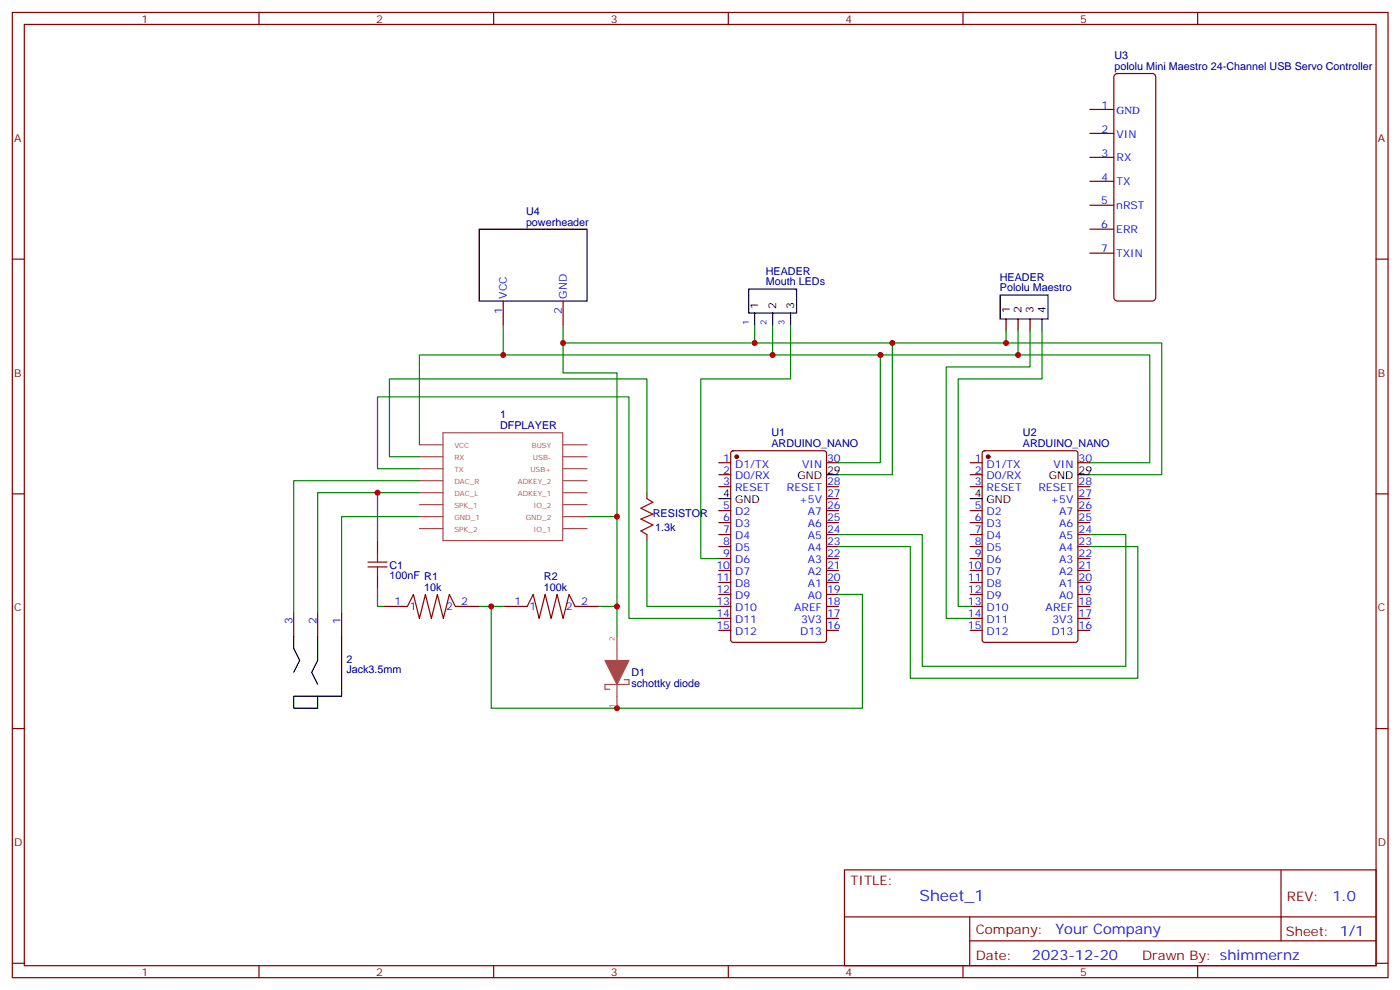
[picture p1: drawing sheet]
<svg xmlns="http://www.w3.org/2000/svg" width="413mm" height="292mm" viewBox="0 0 413 292" stroke-linecap="round" stroke-linejoin="round" font-family="sans-serif">
<g fill="none" stroke="#870000" stroke-width=".35">
<path d="M3.6 3.7h405.4v284.3h-405.4zM7.2 7.2h398.2v277.3h-398.2zM76.3 3.7v3.5M145.5 3.7v3.5M214.6 3.7v3.5M283.7 3.7v3.5M352.9 3.7v3.5M321.1 32.2h7.1M321.1 39.3h7.1M328.4 22.1l.8-.4h10.3l.6 .2 .4 .5v65.2l-.2 .7-.8 .4h-10.3l-.6-.2-.4-.9v-64.9zM321.1 46.4h7.1M321.1 53.4h7.1"/>
<path d="M3.6 76.3h3.6M321.1 60.5h7.1M321.1 67.5h7.1M321.1 74.6h7.1M405.4 76.3h3.6M148.3 88.7v7M165.9 88.7v7M211.8 136.3h3.5M211.8 139.8h3.5M215.5 133l.5-.2h26.8l.7 .4v55.3l-.4 .7h-27.1l-.6-.4-.1-55.3zM243.5 136.3h3.6M285.9 136.3h3.5"/>
<path d="M285.9 139.8h3.5M289.6 133l.5-.2h26.8l.7 .4v55.3l-.5 .7h-27l-.7-.4v-55.3zM317.6 136.3h3.5M3.6 145.5h3.6M111.2 159.2v3.6M190.6 145.1v1.8M190.6 157.5v1.7M211.8 143.4h3.5M211.8 150.4h3.5M211.8 154h3.5M211.8 157.5h3.5M243.5 143.4h3.6"/>
<path d="M243.5 150.4h3.6M243.5 154h3.6M243.5 157.5h3.6M243.5 146.9h3.6M285.9 143.4h3.5M285.9 150.4h3.5M285.9 154h3.5M285.9 157.5h3.5M317.6 143.4h3.5M317.6 150.4h3.5M317.6 154h3.5M317.6 157.5h3.5"/>
<path d="M317.6 146.9h3.5M405.4 145.5h3.6M111.2 169.8v3.6M113 178.6h7.1M134.2 178.6h7M148.3 178.6h7M169.4 178.6h7.1M211.8 161h3.5M211.8 164.5h3.5M211.8 168.1h3.5M211.8 171.6h3.5M211.8 175.1h3.5"/>
<path d="M211.8 178.6h3.5M243.5 161h3.6M243.5 164.5h3.6M243.5 168.1h3.6M243.5 171.6h3.6M243.5 175.1h3.6M243.5 178.6h3.6M285.9 161h3.5M285.9 164.5h3.5M285.9 168.1h3.5M285.9 171.6h3.5M285.9 175.1h3.5"/>
<path d="M285.9 178.6h3.5M317.6 161h3.5M317.6 164.5h3.5M317.6 168.1h3.5M317.6 171.6h3.5M317.6 175.1h3.5M317.6 178.6h3.5M86.5 180.4v7.1M93.6 180.4v7.1M100.6 180.4v7.1M211.8 182.2h3.5M211.8 185.7h3.5"/>
<path d="M243.5 182.2h3.6M243.5 185.7h3.6M285.9 182.2h3.5M285.9 185.7h3.5M317.6 182.2h3.5M317.6 185.7h3.5M3.6 214.6h3.6M405.4 214.6h3.6M248.8 256.3h156.6v28.2h-156.6zM377.4 256.3v20.9M248.8 270.1h156.5M285.7 277.2h119.6"/>
<path d="M285.7 270.1v14.1M3.6 283.8h3.6M76.3 284.5v3.5M145.5 284.5v3.5M214.6 284.5v3.5M283.7 284.5v3.5M352.9 284.5v3.5M405.4 283.8h3.6"/>
</g>
<g fill="#870000" stroke="#870000" stroke-width=".35">
<circle cx="217.1" cy="134.5" r=".53"/>
<circle cx="291.1" cy="134.5" r=".53"/>
</g>
<g fill="none" stroke="#000" stroke-width=".35">
<path d="M141.2 67.5h31.8v21.2h-31.8zM220.6 85.2h14.1v7h-14.1zM222.4 92.2v3.5M227.6 92.2v3.5M232.9 92.2v3.5M294.7 86.9h14.1v7.1h-14.1zM296.4 94v3.5M300 94v3.5M303.5 94v3.5M307 94v3.5M243.5 139.8h3.6M317.6 139.8h3.5"/>
<path d="M211.8 146.9h3.5M285.9 146.9h3.5M86.5 187.5v3.5l1.8 3.5-1.8 3.5M93.6 187.5v7l-1.8 3.5 1.8 3.6M100.6 187.5v17.6h-14.1v3.5h7.1v-3.5"/>
</g>
<g fill="none" stroke="#a64a4a" stroke-width=".35">
<path d="M123.6 131h6.9M123.6 134.5h6.9M123.6 138.1h6.9M130.5 127.5h35.3v31.7h-35.3zM166 131h7M166 134.5h7M166 138.1h7M123.6 141.6h6.9M123.6 145.1h6.9M123.6 148.7h6.9M123.6 152.2h6.9M123.6 155.7h6.9"/>
<path d="M166 141.6h7M166 145.1h7M166 148.7h7M166 152.2h7M166 155.7h7M181.8 187.5v3.4M181.8 191.1v3.5M181.8 201.6v7M183.9 200.2h1.4v1.4h-7v1.4h1.4"/>
</g>
<g fill="none" stroke="#008700" stroke-width=".35">
<path d="M148.3 95.7v8.9h79.3v-8.9M165.9 95.7v5.3h56.5v-5.3M232.9 95.7v15.9h-26.4v52.9h5.3M296.4 97.5v3.5h-74M300 97.5v7.1h-72.4M303.5 97.5v10.6h-24.7v74.1h7.1M307 97.5v14.1h-24.7v67h3.6M148.3 104.6h-24.7v26.4M165.9 101v8.9h15.9v42.3h-8.8M259.4 104.6v31.7h-12.3M262.9 101v38.8h-15.8M296.4 101h45.9v38.8h-21.2"/>
<path d="M300 104.6h38.8v31.7h-17.7M123.6 138.1h-12.4v-21.2h74.1v65.3h26.5M123.6 134.5h-8.8v-22.9h75.8v33.5M111.2 145.1h-17.6v35.3M123.6 152.2h-23v28.2M123.6 145.1h-12.4v14.1M123.6 141.6h-37.1v38.8M181.8 152.2v35.3M190.6 159.2v19.4h21.2M247.1 157.5h24.6v38.8h60v-38.8h-10.6M111.2 173.4v5.2h1.8M141.2 178.6h7.1"/>
<path d="M176.5 178.6h5.3M247.1 161h21.1v38.8h67v-38.8h-14.1M247.1 175.1h7v33.5h-109.4v-30"/>
</g>
<path d="M190.6 146.9l1.8 1.1-3.6 1.7 3.6 1.8-3.6 1.4 3.6 1.8-3.6 1.7 1.8 1.1M108.4 167h5.7M108.4 165.6h5.7M111.2 162.8v2.8M111.2 167v2.8" fill="none" stroke="#a10000" stroke-width=".35"/>
<path d="M120.1 178.6l1.7-3.5 1.8 7.1 1.7-7.1 1.8 7.1 1.8-7.1 1.7 7.1 1.8-7.1 1.8 3.5M155.3 178.6l1.8-3.5 1.8 7.1 1.7-7.1 1.8 7.1 1.7-7.1 1.8 7.1 1.8-7.1 1.7 3.5" fill="none" stroke="#900" stroke-width=".35"/>
<path d="M178.3 194.6h7l-3.5 7z" fill="#a64a4a" stroke="#a64a4a" stroke-width=".35"/>
<g fill="#c00">
<circle cx="227.6" cy="104.6" r=".88"/>
<circle cx="222.4" cy="101" r=".88"/>
<circle cx="300" cy="104.6" r=".88"/>
<circle cx="296.4" cy="101" r=".88"/>
<circle cx="148.3" cy="104.6" r=".88"/>
<circle cx="165.9" cy="101" r=".88"/>
<circle cx="181.8" cy="152.2" r=".88"/>
<circle cx="181.8" cy="178.6" r=".88"/>
<circle cx="144.7" cy="178.6" r=".88"/>
<circle cx="181.8" cy="208.6" r=".88"/>
<circle cx="262.9" cy="101" r=".88"/>
<circle cx="259.4" cy="104.6" r=".88"/>
<circle cx="111.2" cy="145.1" r=".88"/>
</g>
<text font-size="4.6" fill="#00f" x="270.9" y="265.3">Sheet_1</text>
<g font-size="4.2" fill="#00f">
<text x="392.6" y="265.5">1.0</text>
<text x="311" y="275.1">Your Company</text>
<text x="304.1" y="282.9">2023-12-20</text>
</g>
<g font-size="3.9" fill="#800">
<text x="250.6" y="260.8">TITLE:</text>
<text x="379.2" y="265.5">REV:</text>
<text x="287.5" y="275">Company:</text>
<text x="378.9" y="275.7">Sheet: 1/1</text>
<text x="287.5" y="282.7">Date:</text>
<text x="336.5" y="282.8">Drawn By: shimmernz</text>
</g>
<g font-size="3.2" fill="#800">
<text x="41.7" y="6.7">1</text>
<text x="110.9" y="6.7">2</text>
<text x="180" y="6.7">3</text>
<text x="249.2" y="6.7">4</text>
<text x="318.3" y="6.7">5</text>
<text x="4.2" y="41.8">A</text>
<text x="406" y="41.8">A</text>
<text x="4.2" y="110.9">B</text>
<text x="406" y="110.9">B</text>
<text x="4.2" y="180.1">C</text>
<text x="406" y="180.1">C</text>
<text x="4.2" y="249.2">D</text>
<text x="406" y="249.2">D</text>
<text x="41.7" y="287.5">1</text>
<text x="110.9" y="287.5">2</text>
<text x="180" y="287.5">3</text>
<text x="249.2" y="287.5">4</text>
<text x="318.3" y="287.5">5</text>
</g>
<g font-size="3.2" fill="#000080">
<text x="328.4" y="17.3">U3</text>
<text x="328.4" y="20.6">pololu Mini Maestro 24-Channel USB Servo Controller</text>
<text x="155" y="63.3">U4</text>
<text x="155" y="66.5">powerheader</text>
<text x="225.6" y="80.9">HEADER</text>
<text x="294.6" y="82.7">HEADER</text>
<text x="225.6" y="84.1">Mouth LEDs</text>
<text x="294.6" y="85.9">Pololu Maestro</text>
<text x="147.4" y="123.2">1</text>
<text x="147.4" y="126.4">DFPLAYER</text>
<text x="227.3" y="131.7">ARDUINO_NANO</text>
<text x="227.3" y="128.4">U1</text>
<text x="301.4" y="131.7">ARDUINO_NANO</text>
<text x="301.4" y="128.4">U2</text>
<text x="192.4" y="152.2">RESISTOR</text>
<text x="193.1" y="156.4">1.3k</text>
<text x="114.8" y="167.5">C1</text>
<text x="114.8" y="170.5">100nF R1</text>
<text x="160.3" y="170.9">R2</text>
<text x="125" y="174">10k</text>
<text x="160.3" y="174">100k</text>
<text x="102.1" y="195.3">2</text>
<text x="102.1" y="198.4">Jack3.5mm</text>
<text x="186" y="202.3">schottky diode</text>
<text x="186" y="199.2">D1</text>
</g>
<g font-size="3.2" fill="#00f">
<text x="324.5" y="32">1</text>
<text x="329" y="33.5">GND</text>
<text x="324.5" y="39.1">2</text>
<text x="329" y="40.5">VIN</text>
<text x="324.5" y="46.2">3</text>
<text x="329" y="47.6">RX</text>
<text x="324.5" y="53.2">4</text>
<text x="329" y="54.6">TX</text>
<text x="324.4" y="60.1">5</text>
<text x="328.9" y="61.5">nRST</text>
<text x="324.4" y="67.2">6</text>
<text x="328.9" y="68.6">ERR</text>
<text x="324.4" y="74.2">7</text>
<text x="328.9" y="75.6">TXIN</text>
<text x="149.3" y="88" transform="rotate(-90 149.3 88)">VCC</text>
<text x="167" y="88" transform="rotate(-90 167 88)">GND</text>
<text x="147.9" y="92.5" transform="rotate(-90 147.9 92.5)">1</text>
<text x="165.6" y="92.5" transform="rotate(-90 165.6 92.5)">2</text>
<text x="213.1" y="136">1</text>
<text x="216.6" y="137.7">D1/TX</text>
<text x="236.3" y="137.7">VIN</text>
<text x="243.7" y="136">30</text>
<text x="287.2" y="136">1</text>
<text x="290.7" y="137.7">D1/TX</text>
<text x="310.4" y="137.7">VIN</text>
<text x="317.8" y="136">30</text>
<text x="213.1" y="139.5">2</text>
<text x="213.1" y="143">3</text>
<text x="216.6" y="141.3">D0/RX</text>
<text x="243.7" y="143">28</text>
<text x="287.2" y="139.5">2</text>
<text x="287.2" y="143">3</text>
<text x="290.7" y="141.3">D0/RX</text>
<text x="317.8" y="143">28</text>
<text x="216.6" y="144.8">RESET</text>
<text x="231.9" y="144.8">RESET</text>
<text x="235.4" y="148.3">+5V</text>
<text x="243.7" y="146.5">27</text>
<text x="290.7" y="144.8">RESET</text>
<text x="306" y="144.8">RESET</text>
<text x="309.5" y="148.3">+5V</text>
<text x="317.8" y="146.5">27</text>
<text x="213.1" y="150.1">5</text>
<text x="213.1" y="153.6">6</text>
<text x="216.6" y="151.8">D2</text>
<text x="216.6" y="155.4">D3</text>
<text x="238" y="155.4">A6</text>
<text x="238" y="151.8">A7</text>
<text x="243.7" y="153.6">25</text>
<text x="243.7" y="150.1">26</text>
<text x="287.2" y="150.1">5</text>
<text x="287.2" y="153.6">6</text>
<text x="290.7" y="151.8">D2</text>
<text x="290.7" y="155.4">D3</text>
<text x="312.1" y="155.4">A6</text>
<text x="312.1" y="151.8">A7</text>
<text x="317.8" y="153.6">25</text>
<text x="317.8" y="150.1">26</text>
<text x="213.1" y="157.1">7</text>
<text x="213.1" y="160.7">8</text>
<text x="216.6" y="158.9">D4</text>
<text x="238" y="158.9">A5</text>
<text x="243.7" y="160.7">23</text>
<text x="243.7" y="157.1">24</text>
<text x="287.2" y="157.1">7</text>
<text x="287.2" y="160.7">8</text>
<text x="290.7" y="158.9">D4</text>
<text x="312.1" y="158.9">A5</text>
<text x="317.8" y="160.7">23</text>
<text x="317.8" y="157.1">24</text>
<text x="211.1" y="167.7">10</text>
<text x="213.1" y="164.2">9</text>
<text x="216.6" y="162.4">D5</text>
<text x="216.6" y="165.9">D6</text>
<text x="238" y="165.9">A3</text>
<text x="238" y="162.4">A4</text>
<text x="243.7" y="167.7">21</text>
<text x="243.7" y="164.2">22</text>
<text x="285.2" y="167.7">10</text>
<text x="287.2" y="164.2">9</text>
<text x="290.7" y="162.4">D5</text>
<text x="290.7" y="165.9">D6</text>
<text x="312.1" y="165.9">A3</text>
<text x="312.1" y="162.4">A4</text>
<text x="317.8" y="167.7">21</text>
<text x="317.8" y="164.2">22</text>
<text x="211.1" y="171.2">11</text>
<text x="216.6" y="169.5">D7</text>
<text x="216.6" y="173">D8</text>
<text x="238" y="173">A1</text>
<text x="238" y="169.5">A2</text>
<text x="243.7" y="171.2">20</text>
<text x="285.2" y="171.2">11</text>
<text x="290.7" y="169.5">D7</text>
<text x="290.7" y="173">D8</text>
<text x="312.1" y="173">A1</text>
<text x="312.1" y="169.5">A2</text>
<text x="317.8" y="171.2">20</text>
<text x="116.3" y="178.3">1</text>
<text x="120.8" y="179.7">1</text>
<text x="131.4" y="179.7">2</text>
<text x="135.9" y="178.3">2</text>
<text x="151.5" y="178.3">1</text>
<text x="156" y="179.7">1</text>
<text x="166.7" y="179.7">2</text>
<text x="171.2" y="178.3">2</text>
<text x="211.1" y="174.8">12</text>
<text x="211.1" y="178.3">13</text>
<text x="216.6" y="176.5">D9</text>
<text x="238" y="176.5">A0</text>
<text x="243.7" y="178.3">18</text>
<text x="243.7" y="174.8">19</text>
<text x="285.2" y="174.8">12</text>
<text x="285.2" y="178.3">13</text>
<text x="290.7" y="176.5">D9</text>
<text x="312.1" y="176.5">A0</text>
<text x="317.8" y="178.3">18</text>
<text x="317.8" y="174.8">19</text>
<text x="86.2" y="183.9" transform="rotate(-90 86.2 183.9)">3</text>
<text x="93.2" y="183.9" transform="rotate(-90 93.2 183.9)">2</text>
<text x="100.3" y="183.9" transform="rotate(-90 100.3 183.9)">1</text>
<text x="211.1" y="181.8">14</text>
<text x="211.1" y="185.3">15</text>
<text x="216.6" y="180.1">D10</text>
<text x="216.6" y="183.6">D11</text>
<text x="234" y="180.1">AREF</text>
<text x="236" y="183.6">3V3</text>
<text x="243.7" y="185.3">16</text>
<text x="243.7" y="181.8">17</text>
<text x="285.2" y="181.8">14</text>
<text x="285.2" y="185.3">15</text>
<text x="290.7" y="180.1">D10</text>
<text x="290.7" y="183.6">D11</text>
<text x="308.1" y="180.1">AREF</text>
<text x="310.1" y="183.6">3V3</text>
<text x="317.8" y="185.3">16</text>
<text x="317.8" y="181.8">17</text>
<text x="216.6" y="187.1">D12</text>
<text x="235.7" y="187.1">D13</text>
<text x="290.7" y="187.1">D12</text>
<text x="309.8" y="187.1">D13</text>
</g>
<g font-size="3.2">
<text x="223.4" y="91.2" transform="rotate(-90 223.4 91.2)">1</text>
<text x="228.7" y="91.2" transform="rotate(-90 228.7 91.2)">2</text>
<text x="234" y="91.2" transform="rotate(-90 234 91.2)">3</text>
<text x="297.5" y="92.2" transform="rotate(-90 297.5 92.2)">1</text>
<text x="301" y="92.2" transform="rotate(-90 301 92.2)">2</text>
<text x="304.6" y="92.2" transform="rotate(-90 304.6 92.2)">3</text>
<text x="308.1" y="92.2" transform="rotate(-90 308.1 92.2)">4</text>
<text x="234.9" y="141.3">GND</text>
<text x="243.7" y="139.5">29</text>
<text x="309" y="141.3">GND</text>
<text x="317.8" y="139.5">29</text>
<text x="213.1" y="146.5">4</text>
<text x="216.6" y="148.3">GND</text>
<text x="287.2" y="146.5">4</text>
<text x="290.7" y="148.3">GND</text>
</g>
<g font-size="2.5" fill="#00f">
<text x="220.6" y="95.7" transform="rotate(-90 220.6 95.7)">1</text>
<text x="225.9" y="95.7" transform="rotate(-90 225.9 95.7)">2</text>
<text x="231.2" y="95.7" transform="rotate(-90 231.2 95.7)">3</text>
</g>
<g font-size="2.1" fill="#a54b4b">
<text x="133.9" y="132.1">VCC</text>
<text x="133.9" y="135.6">RX</text>
<text x="156.7" y="132.1">BUSY</text>
<text x="157" y="135.6">USB-</text>
<text x="133.9" y="139.1">TX</text>
<text x="133.9" y="142.6">DAC_R</text>
<text x="152.6" y="142.6">ADKEY_2</text>
<text x="156.3" y="139.1">USB+</text>
<text x="133.9" y="146.2">DAC_L</text>
<text x="133.9" y="149.7">SPK_1</text>
<text x="152.6" y="146.2">ADKEY_1</text>
<text x="157.2" y="149.7">IO_2</text>
<text x="133.9" y="153.2">GND_1</text>
<text x="154.9" y="153.2">GND_2</text>
<text x="133.9" y="156.8">SPK_2</text>
<text x="157.2" y="156.8">IO_1</text>
<text x="181.1" y="188.9" transform="rotate(-90 181.1 188.9)">2</text>
<text x="181.1" y="208.6" transform="rotate(-90 181.1 208.6)">1</text>
</g>
</svg>
